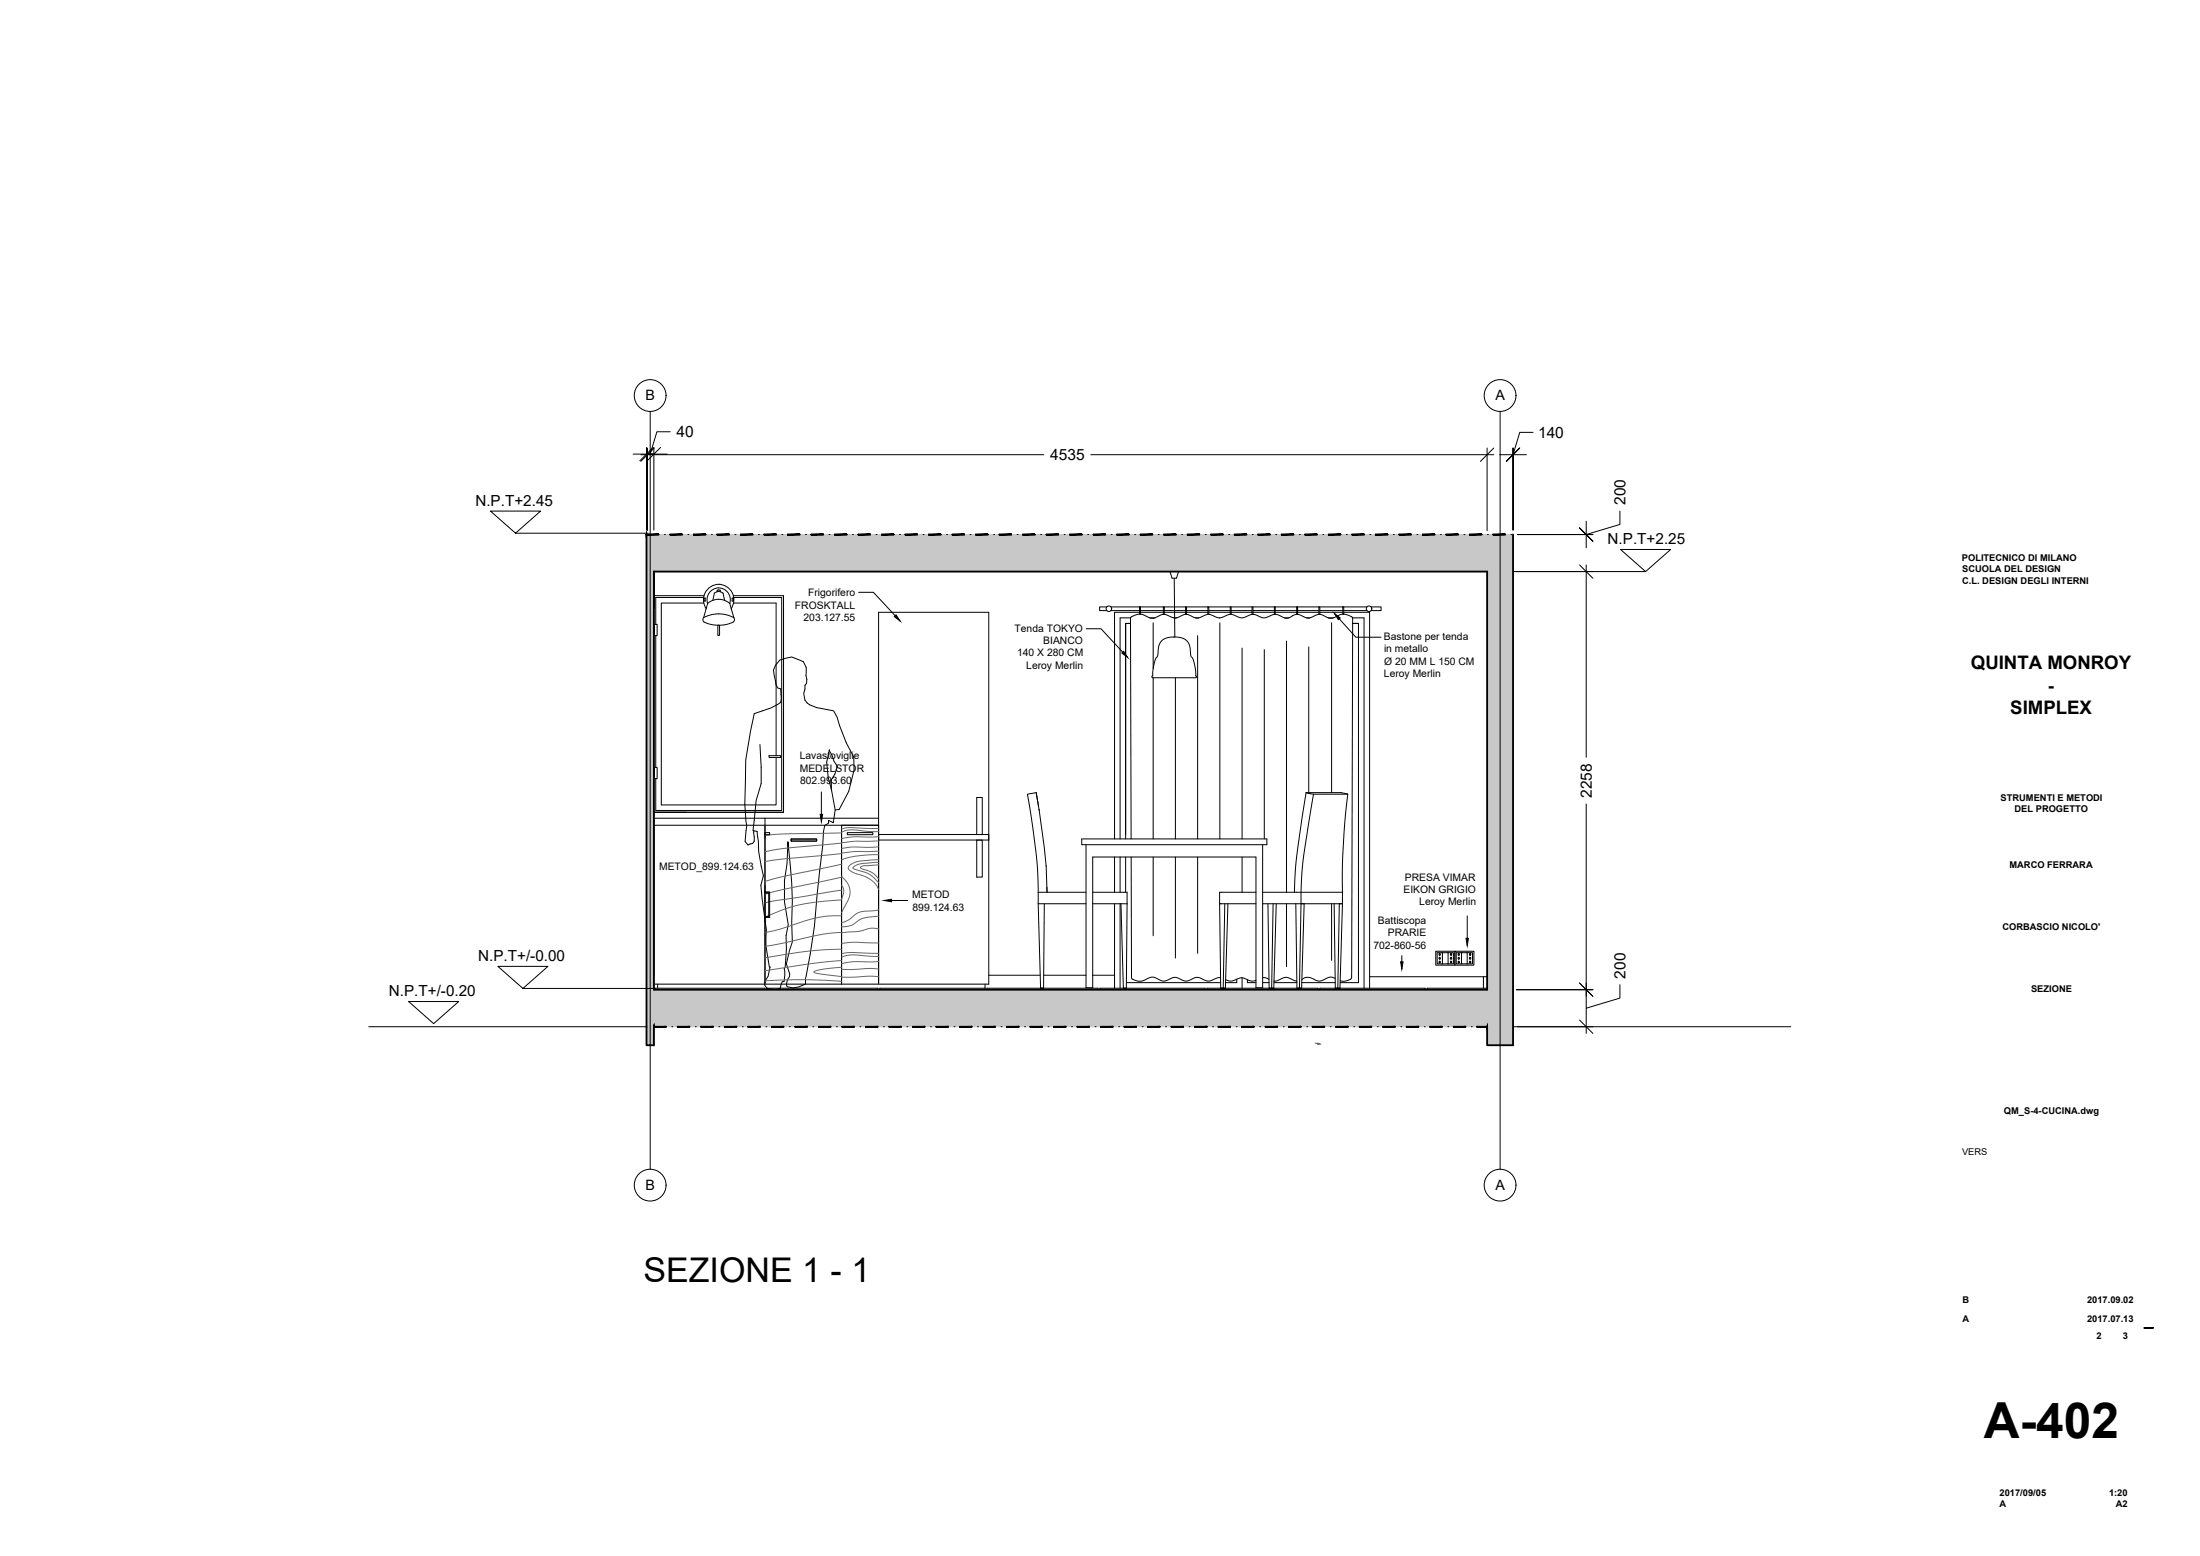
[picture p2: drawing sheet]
<svg xmlns="http://www.w3.org/2000/svg" width="594mm" height="420mm" viewBox="0 0 594 420" stroke-linecap="round" stroke-linejoin="round" font-family="sans-serif">
<!-- layer: Livello 1 -->
<g fill="none" stroke="#000" stroke-width=".27">
<path d="M263.8 215.3h1.4v10h-1.4zM279.8 214a233 233 0 0 1 2.7 19.8l.2 7.1v-1.4M279.8 214l-2.4 .5 1.4 8.4 1.2 9.1 .3 5.1v6.9M279.8 214l.6 3.8M280.6 218.5v.3M352.7 214l-2.6 17.5-.6 9.4M352.7 214l2 .5M352.7 214h9.3l1.9 .5M354.7 214.5l-2.8 18.1-.5 5.9-.1 5.5M354.7 214.5h9.2M363.9 214.5l-.8 7.5-.5 8.3-.1 10.7M176.6 220.9h60.7"/>
<path d="M176.6 222.8h60.7M206.6 220.9v44.4M237.3 225.3h29.7v1.5h-29.7M263.8 226.8h1.4v10h-1.4zM282.5 233.8v.1M292.1 226.5h50v1.6h-50zM341 228.1v38.6h-1.8l-.1-35.3h-44v35.3h-1.8v-38.6M280.3 240.9h13M280.3 244l.7 22.8M280.3 244h13M282 244l-.2 22.8M295.1 244h9.3"/>
<path d="M295.1 240.9h9.3v3.1M302.7 244l.6 22.8M304.4 244l-.2 22.8M329.3 244l.3 22.8M329.3 244h9.9M330.7 244l-.4 22.8M331.6 244l-.7 22.8M339.1 240.9h-9.8v3.1M341 240.9h21.5v3.1M341 244h21.5M342.4 244l.3 22.8M343.8 244l-.4 22.8"/>
<path d="M344.6 244l-.6 22.8M349.9 244l.3 22.8M351.3 244l-.4 22.8M351.3 244h.9l-.7 22.8M360.3 244l.3 22.8M362.5 244h-.8l-.4 22.8M362.5 244l-.7 22.8M177.6 265.7v1.1M237.3 265.3v-100h29.7v100.4M266 265.7v1.1"/>
</g>
<path d="M176.6 220.9v44.4M281 266.8h.8M303.3 266.8h.9M329.6 266.8h1.3M342.7 266.8h1.3M350.2 266.8h1.3M360.6 266.8h1.2" fill="none" stroke="#000" stroke-width=".35"/>
<path d="M174.6 144.3l234 10v-10zM174.6 144.3l234 10h-234z" fill="#c7c8ca"/>
<path d="M174.6 144.3h234v10zM174.6 144.3l234 10h-234z" fill="none" stroke="#c7c8ca" stroke-width=".27"/>
<path d="M401.6 154.3l7 112.9v-112.9zM401.6 154.3l7 112.9h-7z" fill="#c7c8ca"/>
<path d="M401.6 154.3h7v112.9zM401.6 154.3l7 112.9h-7z" fill="none" stroke="#c7c8ca" stroke-width=".27"/>
<path d="M174.6 154.3l2 112.9v-112.9zM174.6 154.3l2 112.9h-2z" fill="#c7c8ca"/>
<path d="M174.6 154.3h2v112.9zM174.6 154.3l2 112.9h-2z" fill="none" stroke="#c7c8ca" stroke-width=".27"/>
<path d="M174.6 267.2l234 10v-10zM174.6 267.2l234 10h-234z" fill="#c7c8ca"/>
<path d="M174.6 267.2h234v10zM174.6 267.2l234 10h-234z" fill="none" stroke="#c7c8ca" stroke-width=".27"/>
<path d="M401.6 277.2l7 5v-5zM401.6 277.2l7 5h-7z" fill="#c7c8ca"/>
<path d="M401.6 277.2h7v5zM401.6 277.2l7 5h-7z" fill="none" stroke="#c7c8ca" stroke-width=".27"/>
<path d="M174.6 277.2l2 5v-5zM174.6 277.2l2 5h-2z" fill="#c7c8ca"/>
<path d="M174.6 277.2h2v5zM174.6 277.2l2 5h-2z" fill="none" stroke="#c7c8ca" stroke-width=".27"/>
<path d="M174.6 144.3v132.9M176.6 154.3h225v112.9h-225zM408.6 144.3v137.9" fill="none" stroke="#000" stroke-width=".5"/>
<g fill="#000">
<path d="M174.5 144.3v.1zM174.6 144.3v.1zM174.5 144.3v.1z"/>
<path d="M174.6 144.3h3.3l-3.3 .1 3.3-.1zM174.6 144.3h3.3zM174.6 144.4l3.3-.1z"/>
<path d="M180.9 144.3h3.3l-3.3 .1 3.3-.1zM180.9 144.3h3.3zM180.9 144.4l3.3-.1z"/>
<path d="M187.3 144.3h3.3l-3.3 .1 3.3-.1zM187.3 144.3h3.3zM187.3 144.4l3.3-.1z"/>
<path d="M193.6 144.3h3.3l-3.3 .1 3.3-.1zM193.6 144.3h3.3zM193.6 144.4l3.3-.1z"/>
<path d="M200 144.3h3.3l-3.3 .1 3.3-.1zM200 144.3h3.3zM200 144.4l3.3-.1z"/>
<path d="M206.3 144.3h3.3l-3.3 .1 3.3-.1zM206.3 144.3h3.3zM206.3 144.4l3.3-.1z"/>
<path d="M212.7 144.3h3.3l-3.3 .1 3.3-.1zM212.7 144.3h3.3zM212.7 144.4l3.3-.1z"/>
<path d="M219 144.3h3.3l-3.3 .1 3.3-.1zM219 144.3h3.3zM219 144.4l3.3-.1z"/>
<path d="M225.4 144.3h3.3l-3.3 .1 3.3-.1zM225.4 144.3h3.3zM225.4 144.4l3.3-.1z"/>
<path d="M231.7 144.3h3.3l-3.3 .1 3.3-.1zM231.7 144.3h3.3zM231.7 144.4l3.3-.1z"/>
<path d="M238.1 144.3h3.3l-3.3 .1 3.3-.1zM238.1 144.3h3.3zM238.1 144.4l3.3-.1z"/>
<path d="M244.4 144.3h3.3l-3.3 .1 3.3-.1zM244.4 144.3h3.3zM244.4 144.4l3.3-.1z"/>
<path d="M250.8 144.3h3.3l-3.3 .1 3.3-.1zM250.8 144.3h3.3zM250.8 144.4l3.3-.1z"/>
<path d="M257.1 144.3h3.3l-3.3 .1 3.3-.1zM257.1 144.3h3.3zM257.1 144.4l3.3-.1z"/>
<path d="M263.5 144.3h3.3l-3.3 .1 3.3-.1zM263.5 144.3h3.3zM263.5 144.4l3.3-.1z"/>
<path d="M269.8 144.3h3.3l-3.3 .1 3.3-.1zM269.8 144.3h3.3zM269.8 144.4l3.3-.1z"/>
<path d="M276.2 144.3h3.3l-3.3 .1 3.3-.1zM276.2 144.3h3.3zM276.2 144.4l3.3-.1z"/>
<path d="M282.5 144.3h3.3l-3.3 .1 3.3-.1zM282.5 144.3h3.3zM282.5 144.4l3.3-.1z"/>
<path d="M288.9 144.3h3.3l-3.3 .1 3.3-.1zM288.9 144.3h3.3zM288.9 144.4l3.3-.1z"/>
<path d="M295.2 144.3h3.3l-3.3 .1 3.3-.1zM295.2 144.3h3.3zM295.2 144.4l3.3-.1z"/>
<path d="M301.6 144.3h3.3l-3.3 .1 3.3-.1zM301.6 144.3h3.3zM301.6 144.4l3.3-.1z"/>
<path d="M307.9 144.3h3.3l-3.3 .1 3.3-.1zM307.9 144.3h3.3zM307.9 144.4l3.3-.1z"/>
<path d="M314.3 144.3h3.3l-3.3 .1 3.3-.1zM314.3 144.3h3.3zM314.3 144.4l3.3-.1z"/>
<path d="M320.6 144.3h3.3l-3.3 .1 3.3-.1zM320.6 144.3h3.3zM320.6 144.4l3.3-.1z"/>
<path d="M327 144.3h3.3l-3.3 .1 3.3-.1zM327 144.3h3.3zM327 144.4l3.3-.1z"/>
<path d="M333.3 144.3h3.3l-3.3 .1 3.3-.1zM333.3 144.3h3.3zM333.3 144.4l3.3-.1z"/>
<path d="M339.7 144.3h3.3l-3.3 .1 3.3-.1zM339.7 144.3h3.3zM339.7 144.4l3.3-.1z"/>
<path d="M346 144.3h3.3l-3.3 .1 3.3-.1zM346 144.3h3.3zM346 144.4l3.3-.1z"/>
<path d="M352.4 144.3h3.3l-3.3 .1 3.3-.1zM352.4 144.3h3.3zM352.4 144.4l3.3-.1z"/>
<path d="M358.7 144.3h3.3l-3.3 .1 3.3-.1zM358.7 144.3h3.3zM358.7 144.4l3.3-.1z"/>
<path d="M365.1 144.3h3.3l-3.3 .1 3.3-.1zM365.1 144.3h3.3zM365.1 144.4l3.3-.1z"/>
<path d="M371.4 144.3h3.3l-3.3 .1 3.3-.1zM371.4 144.3h3.3zM371.4 144.4l3.3-.1z"/>
<path d="M377.8 144.3h3.3l-3.3 .1 3.3-.1zM377.8 144.3h3.3zM377.8 144.4l3.3-.1z"/>
<path d="M384.1 144.3h3.3l-3.3 .1 3.3-.1zM384.1 144.3h3.3zM384.1 144.4l3.3-.1z"/>
<path d="M390.5 144.3h3.3l-3.3 .1 3.3-.1zM390.5 144.3h3.3zM390.5 144.4l3.3-.1z"/>
<path d="M396.8 144.3h3.3l-3.3 .1 3.3-.1zM396.8 144.3h3.3zM396.8 144.4l3.3-.1z"/>
<path d="M403.2 144.3h3.3l-3.3 .1 3.3-.1zM403.2 144.3h3.3zM403.2 144.4l3.3-.1z"/>
<path d="M176.6 277.2v.1zM176.6 277.2v.1zM176.5 277.2v.1zM176.5 277.2v.1z"/>
<path d="M176.6 277.2h3.3zM176.6 277.2h3.3zM176.6 277.3l3.3-.1zM176.6 277.3l3.3-.1z"/>
<path d="M182.9 277.2h3.3zM182.9 277.2h3.3zM182.9 277.3l3.3-.1zM182.9 277.3l3.3-.1z"/>
<path d="M189.3 277.2h3.3zM189.3 277.2h3.3zM189.3 277.3l3.3-.1zM189.3 277.3l3.3-.1z"/>
<path d="M195.6 277.2h3.3zM195.6 277.2h3.3zM195.6 277.3l3.3-.1zM195.6 277.3l3.3-.1z"/>
<path d="M202 277.2h3.3zM202 277.2h3.3zM202 277.3l3.3-.1zM202 277.3l3.3-.1z"/>
<path d="M208.3 277.2h3.3zM208.3 277.2h3.3zM208.3 277.3l3.3-.1zM208.3 277.3l3.3-.1z"/>
<path d="M214.7 277.2h3.3zM214.7 277.2h3.3zM214.7 277.3l3.3-.1zM214.7 277.3l3.3-.1z"/>
<path d="M221 277.2h3.3zM221 277.2h3.3zM221 277.3l3.3-.1zM221 277.3l3.3-.1z"/>
<path d="M227.4 277.2h3.3zM227.4 277.2h3.3zM227.4 277.3l3.3-.1zM227.4 277.3l3.3-.1z"/>
<path d="M233.7 277.2h3.3zM233.7 277.2h3.3zM233.7 277.3l3.3-.1zM233.7 277.3l3.3-.1z"/>
<path d="M240.1 277.2h3.3zM240.1 277.2h3.3zM240.1 277.3l3.3-.1zM240.1 277.3l3.3-.1z"/>
<path d="M246.4 277.2h3.3zM246.4 277.2h3.3zM246.4 277.3l3.3-.1zM246.4 277.3l3.3-.1z"/>
<path d="M252.8 277.2h3.3zM252.8 277.2h3.3zM252.8 277.3l3.3-.1zM252.8 277.3l3.3-.1z"/>
<path d="M259.1 277.2h3.3zM259.1 277.2h3.3zM259.1 277.3l3.3-.1zM259.1 277.3l3.3-.1z"/>
<path d="M265.5 277.2h3.3zM265.5 277.2h3.3zM265.5 277.3l3.3-.1zM265.5 277.3l3.3-.1z"/>
<path d="M271.8 277.2h3.3zM271.8 277.2h3.3zM271.8 277.3l3.3-.1zM271.8 277.3l3.3-.1z"/>
<path d="M278.2 277.2h3.3zM278.2 277.2h3.3zM278.2 277.3l3.3-.1zM278.2 277.3l3.3-.1z"/>
<path d="M284.5 277.2h3.3zM284.5 277.2h3.3zM284.5 277.3l3.3-.1zM284.5 277.3l3.3-.1z"/>
<path d="M290.9 277.2h3.3zM290.9 277.2h3.3zM290.9 277.3l3.3-.1zM290.9 277.3l3.3-.1z"/>
<path d="M297.2 277.2h3.3zM297.2 277.2h3.3zM297.2 277.3l3.3-.1zM297.2 277.3l3.3-.1z"/>
<path d="M303.6 277.2h3.3zM303.6 277.2h3.3zM303.6 277.3l3.3-.1zM303.6 277.3l3.3-.1z"/>
<path d="M309.9 277.2h3.3zM309.9 277.2h3.3zM309.9 277.3l3.3-.1zM309.9 277.3l3.3-.1z"/>
<path d="M316.3 277.2h3.3zM316.3 277.2h3.3zM316.3 277.3l3.3-.1zM316.3 277.3l3.3-.1z"/>
<path d="M322.6 277.2h3.3zM322.6 277.2h3.3zM322.6 277.3l3.3-.1zM322.6 277.3l3.3-.1z"/>
<path d="M329 277.2h3.3zM329 277.2h3.3zM329 277.3l3.3-.1zM329 277.3l3.3-.1z"/>
<path d="M335.3 277.2h3.3zM335.3 277.2h3.3zM335.3 277.3l3.3-.1zM335.3 277.3l3.3-.1z"/>
<path d="M341.7 277.2h3.3zM341.7 277.2h3.3zM341.7 277.3l3.3-.1zM341.7 277.3l3.3-.1z"/>
<path d="M348 277.2h3.3zM348 277.2h3.3zM348 277.3l3.3-.1zM348 277.3l3.3-.1z"/>
<path d="M354.4 277.2h3.3zM354.4 277.2h3.3zM354.4 277.3l3.3-.1zM354.4 277.3l3.3-.1z"/>
<path d="M360.7 277.2h3.3zM360.7 277.2h3.3zM360.7 277.3l3.3-.1zM360.7 277.3l3.3-.1z"/>
<path d="M367.1 277.2h3.3zM367.1 277.2h3.3zM367.1 277.3l3.3-.1zM367.1 277.3l3.3-.1z"/>
<path d="M373.4 277.2h3.3zM373.4 277.2h3.3zM373.4 277.3l3.3-.1zM373.4 277.3l3.3-.1z"/>
<path d="M379.8 277.2h3.3zM379.8 277.2h3.3zM379.8 277.3l3.3-.1zM379.8 277.3l3.3-.1z"/>
<path d="M386.1 277.2h3.3zM386.1 277.2h3.3zM386.1 277.3l3.3-.1zM386.1 277.3l3.3-.1z"/>
<path d="M392.5 277.2h3.3zM392.5 277.2h3.3zM392.5 277.3l3.3-.1zM392.5 277.3l3.3-.1z"/>
<path d="M398.8 277.2h2.8zM398.8 277.2h2.8zM398.8 277.3l2.8-.1zM398.8 277.3l2.8-.1z"/>
<path d="M401.6 277.2v.1zM401.6 277.2v.1zM401.6 277.2v.1zM401.6 277.2v.1z"/>
</g>
<g fill="none" stroke="#000" stroke-width=".27">
<path d="M174.5 144.4h.1M174.5 144.3v.1zM174.5 144.3h.1M174.6 144.3v.1zM174.6 144.3h3.3zM174.6 144.4l3.3-.1zM174.6 144.3v.1M174.6 144.3h3.3v.1h-3.3zM179.4 144.3h.1M180.9 144.3h3.3zM180.9 144.4l3.3-.1zM180.9 144.3h3.3v.1h-3.3z"/>
<path d="M185.8 144.3h.1M187.3 144.3h3.3zM187.3 144.4l3.3-.1zM187.3 144.3h3.3v.1h-3.3zM192.1 144.3h.1M193.6 144.3h3.3zM193.6 144.4l3.3-.1zM193.6 144.3h3.3v.1h-3.3zM194 159.3l.5 .1v.4M194.1 159.3l-.4 .1-.1 .4M198.5 144.3h.1M200 144.3h3.3z"/>
<path d="M200 144.4l3.3-.1zM200 144.3h3.3v.1h-3.3zM204.8 144.3h.1M206.3 144.3h3.3zM206.3 144.4l3.3-.1zM206.3 144.3h3.3v.1h-3.3zM211.2 144.3h.1M212.7 144.3h3.3zM212.7 144.4l3.3-.1zM212.7 144.3h3.3v.1h-3.3zM217.5 144.3h.1M219 144.3h3.3z"/>
<path d="M219 144.4l3.3-.1zM219 144.3h3.3v.1h-3.3zM223.9 144.3h.1M225.4 144.3h3.3zM225.4 144.4l3.3-.1zM225.4 144.3h3.3v.1h-3.3zM230.2 144.3h.1M231.7 144.3h3.3zM231.7 144.4l3.3-.1zM231.7 144.3h3.3v.1h-3.3zM236.6 144.3h.1M238.1 144.3h3.3z"/>
<path d="M238.1 144.4l3.3-.1zM238.1 144.3h3.3v.1h-3.3zM242.9 144.3h.1M244.4 144.3h3.3zM244.4 144.4l3.3-.1zM244.4 144.3h3.3v.1h-3.3zM249.3 144.3h.1M250.8 144.3h3.3zM250.8 144.4l3.3-.1zM250.8 144.3h3.3v.1h-3.3zM255.6 144.3h.1M257.1 144.3h3.3z"/>
<path d="M257.1 144.4l3.3-.1zM257.1 144.3h3.3v.1h-3.3zM262 144.3h.1M263.5 144.3h3.3zM263.5 144.4l3.3-.1zM263.5 144.3h3.3v.1h-3.3zM268.3 144.3h.1M269.8 144.3h3.3zM269.8 144.4l3.3-.1zM269.8 144.3h3.3v.1h-3.3zM274.7 144.3h.1M276.2 144.3h3.3z"/>
<path d="M276.2 144.4l3.3-.1zM276.2 144.3h3.3v.1h-3.3zM281 144.3h.1M282.5 144.3h3.3zM282.5 144.4l3.3-.1zM282.5 144.3h3.3v.1h-3.3zM287.4 144.3h.1M288.9 144.3h3.3zM288.9 144.4l3.3-.1zM288.9 144.3h3.3v.1h-3.3zM293.7 144.3h.1M295.2 144.3h3.3z"/>
<path d="M295.2 144.4l3.3-.1zM295.2 144.3h3.3v.1h-3.3zM300.1 144.3h.1M301.6 144.3h3.3zM301.6 144.4l3.3-.1zM301.6 144.3h3.3v.1h-3.3zM306.4 144.3h.1M307.9 144.3h3.3zM307.9 144.4l3.3-.1zM307.9 144.3h3.3v.1h-3.3zM312.8 144.3h.1M314.3 144.3h3.3z"/>
<path d="M314.3 144.4l3.3-.1zM314.3 144.3h3.3v.1h-3.3zM319.1 144.3h.1M320.6 144.3h3.3zM320.6 144.4l3.3-.1zM320.6 144.3h3.3v.1h-3.3zM325.5 144.3h.1M327 144.3h3.3zM327 144.4l3.3-.1zM327 144.3h3.3v.1h-3.3zM331.8 144.3h.1M333.3 144.3h3.3z"/>
<path d="M333.3 144.4l3.3-.1zM333.3 144.3h3.3v.1h-3.3zM338.2 144.3h.1M339.7 144.3h3.3zM339.7 144.4l3.3-.1zM339.7 144.3h3.3v.1h-3.3zM344.5 144.3h.1M346 144.3h3.3zM346 144.4l3.3-.1zM346 144.3h3.3v.1h-3.3zM350.9 144.3h.1M352.4 144.3h3.3z"/>
<path d="M352.4 144.4l3.3-.1zM352.4 144.3h3.3v.1h-3.3zM357.2 144.3h.1M358.7 144.3h3.3zM358.7 144.4l3.3-.1zM358.7 144.3h3.3v.1h-3.3zM363.6 144.3h.1M365.1 144.3h3.3zM365.1 144.4l3.3-.1zM365.1 144.3h3.3v.1h-3.3zM369.9 144.3h.1M371.4 144.3h3.3z"/>
<path d="M371.4 144.4l3.3-.1zM371.4 144.3h3.3v.1h-3.3zM376.3 144.3h.1M377.8 144.3h3.3zM377.8 144.4l3.3-.1zM377.8 144.3h3.3v.1h-3.3zM382.6 144.3h.1M384.1 144.3h3.3zM384.1 144.4l3.3-.1zM384.1 144.3h3.3v.1h-3.3zM389 144.3h.1M390.5 144.3h3.3z"/>
<path d="M390.5 144.4l3.3-.1zM390.5 144.3h3.3v.1h-3.3zM395.3 144.3h.1M396.8 144.3h3.3zM396.8 144.4l3.3-.1zM396.8 144.3h3.3v.1h-3.3zM401.7 144.3h.1M403.2 144.3h3.3zM403.2 144.4l3.3-.1zM403.2 144.3h3.3v.1h-3.3zM408 144.3h.1M190 166.8a8.7 8.7 0 0 1 8.2 0"/>
<path d="M190 166.8l-.2 .6 .4 .6M190 166.8l1.1-3.9a4.5 4.5 0 0 1 5.9 0l1.2 3.9M190.1 161.5h.4v.8h-.4zM190.2 168a9.7 9.7 0 0 0 7.8 0M192.5 162.1l.4-1.9a1.77 1.77 0 0 1 2.3 0l.5 1.9M193.8 171.4l.3 .2 .2-.2M193.9 168.8l-.1 2.6M194.3 168.8v2.6M197.1 163a3.2 3.2 0 0 0-3-4.3 3.2 3.2 0 0 0-3 4.3M197.4 164.4a4.2 4.2 0 0 0-.5-5.6 4.2 4.2 0 0 0-5.6 0 4.2 4.2 0 0 0-.6 5.6M197.7 161.5v.8h.3v-.8h-.3M198.1 166.8l.2 .6-.3 .6"/>
<path d="M211.6 164.3v55h-35M305.3 168.3h-1.3v58.2M305.3 166.8h-2.8v59.7M307.7 165.3h-6.7v61.2M308 165.3h6.2M310.5 166.8h1.4M314.4 165.3h5.8M317 166.8h.7M320.4 165.3h5.8M322.8 166.8h.9M326.4 165.3h5.8M329.2 166.8h.1"/>
<path d="M332.5 165.3h5.6M338.3 165.3h5.8M344.3 165.3h5.8M346.9 166.8h1.1M350.4 165.3h5.7M352.8 166.8h.9M356.4 165.3h6.2M358.7 166.8h1.3M362.9 165.3h6.9v101.5M365.2 166.8h3.1v100M365.3 168.3h1.5v97h-4.9M301 231.4v9.5"/>
<path d="M302.5 231.4v9.5M304 231.4v9.5M301 244v22.8M302.5 244v22.8M387.7 256.9h5.2v3.7h-5.2zM389.4 257.3h-1.3v3h1.3M389.6 257.3h1.3M391.1 257.3h1.4v3h-1.4M392.9 256.9h5.1v3.7h-5.1zM394.6 257.3h-1.4v3h1.4M394.8 257.3h1.3M396.3 257.3h1.3v3h-1.3"/>
<path d="M176.5 277.3h.1M176.5 277.2v.1zM176.5 277.2h.1M176.6 277.2v.1zM176.6 277.2h3.3zM176.6 277.3l3.3-.1zM176.6 277.2v.1M176.6 277.2h3.3v.1h-3.3zM181.4 277.2h.1M182.9 277.2h3.3zM182.9 277.3l3.3-.1zM182.9 277.2h3.3v.1h-3.3z"/>
<path d="M187.8 277.2h.1M189.3 277.2h3.3zM189.3 277.3l3.3-.1zM189.3 277.2h3.3v.1h-3.3zM194.1 277.2h.1M195.6 277.2h3.3zM195.6 277.3l3.3-.1zM195.6 277.2h3.3v.1h-3.3zM200.5 277.2h.1M202 277.2h3.3zM202 277.3l3.3-.1zM202 277.2h3.3v.1h-3.3z"/>
<path d="M206.8 277.2h.1M208.3 277.2h3.3zM208.3 277.3l3.3-.1zM208.3 277.2h3.3v.1h-3.3zM213.2 277.2h.1M214.7 277.2h3.3zM214.7 277.3l3.3-.1zM214.7 277.2h3.3v.1h-3.3zM219.5 277.2h.1M221 277.2h3.3zM221 277.3l3.3-.1zM221 277.2h3.3v.1h-3.3z"/>
<path d="M225.9 277.2h.1M227.4 277.2h3.3zM227.4 277.3l3.3-.1zM227.4 277.2h3.3v.1h-3.3zM232.2 277.2h.1M233.7 277.2h3.3zM233.7 277.3l3.3-.1zM233.7 277.2h3.3v.1h-3.3zM238.6 277.2h.1M240.1 277.2h3.3zM240.1 277.3l3.3-.1zM240.1 277.2h3.3v.1h-3.3z"/>
<path d="M244.9 277.2h.1M246.4 277.2h3.3zM246.4 277.3l3.3-.1zM246.4 277.2h3.3v.1h-3.3zM251.3 277.2h.1M252.8 277.2h3.3zM252.8 277.3l3.3-.1zM252.8 277.2h3.3v.1h-3.3zM257.6 277.2h.1M259.1 277.2h3.3zM259.1 277.3l3.3-.1zM259.1 277.2h3.3v.1h-3.3z"/>
<path d="M264 277.2h.1M265.5 277.2h3.3zM265.5 277.3l3.3-.1zM265.5 277.2h3.3v.1h-3.3zM267 263.3h13.9M270.3 277.2h.1M271.8 277.2h3.3zM271.8 277.3l3.3-.1zM271.8 277.2h3.3v.1h-3.3zM276.7 277.2h.1M278.2 277.2h3.3zM278.2 277.3l3.3-.1z"/>
<path d="M278.2 277.2h3.3v.1h-3.3zM281.8 263.3h11.5M283 277.2h.1M284.5 277.2h3.3zM284.5 277.3l3.3-.1zM284.5 277.2h3.3v.1h-3.3zM289.4 277.2h.1M290.9 277.2h3.3zM290.9 277.3l3.3-.1zM290.9 277.2h3.3v.1h-3.3zM295.1 263.3h5.9M295.7 277.2h.1"/>
<path d="M297.2 277.2h3.3zM297.2 277.3l3.3-.1zM297.2 277.2h3.3v.1h-3.3zM302.1 277.2h.1M303.6 277.2h3.3zM303.6 277.3l3.3-.1zM303.6 277.2h3.3v.1h-3.3zM304.2 265.3h25.4M308.4 277.2h.1M309.9 277.2h3.3zM309.9 277.3l3.3-.1zM309.9 277.2h3.3v.1h-3.3z"/>
<path d="M314.8 277.2h.1M316.3 277.2h3.3zM316.3 277.3l3.3-.1zM316.3 277.2h3.3v.1h-3.3zM321.1 277.2h.1M322.6 277.2h3.3zM322.6 277.3l3.3-.1zM322.6 277.2h3.3v.1h-3.3zM327.5 277.2h.1M329 277.2h3.3zM329 277.3l3.3-.1zM329 277.2h3.3v.1h-3.3z"/>
<path d="M333.8 277.2h.1M334 264.4v.9h-3.1M335.3 277.2h3.3zM335.3 277.3l3.3-.1zM335.3 277.2h3.3v.1h-3.3zM335.4 264v2.8M336.8 264.5v.8h2.3M340.2 277.2h.1M341 265.3h1.7M341.7 277.2h3.3zM341.7 277.3l3.3-.1zM341.7 277.2h3.3v.1h-3.3z"/>
<path d="M344 265.3h6.2M346.5 277.2h.1M348 277.2h3.3zM348 277.3l3.3-.1zM348 277.2h3.3v.1h-3.3zM351.5 265.3h9.1M352.9 277.2h.1M354.4 277.2h3.3zM354.4 277.3l3.3-.1zM354.4 277.2h3.3v.1h-3.3zM359.2 277.2h.1M360.7 277.2h3.3z"/>
<path d="M360.7 277.3l3.3-.1zM360.7 277.2h3.3v.1h-3.3zM365.6 277.2h.1M367.1 277.2h3.3zM367.1 277.3l3.3-.1zM367.1 277.2h3.3v.1h-3.3zM369.8 263.7h31.8M371.9 277.2h.1M373.4 277.2h3.3zM373.4 277.3l3.3-.1zM373.4 277.2h3.3v.1h-3.3zM378.3 277.2h.1"/>
<path d="M379.8 277.2h3.3zM379.8 277.3l3.3-.1zM379.8 277.2h3.3v.1h-3.3zM384.6 277.2h.1M386.1 277.2h3.3zM386.1 277.3l3.3-.1zM386.1 277.2h3.3v.1h-3.3zM389.6 260.3h1.3M391 277.2h.1M392.5 277.2h3.3zM392.5 277.3l3.3-.1zM392.5 277.2h3.3v.1h-3.3z"/>
<path d="M394.8 260.3h1.3M397.3 277.2h.1M398.8 277.2h2.8zM398.8 277.3l2.8-.1zM398.8 277.2h2.8v.1h-2.8zM400.6 263.7v3.1M401.6 277.2v.1zM401.6 277.2v.1M401.6 277.3h.1M401.7 277.2h.1"/>
<circle cx="388.7" cy="259.8" r=".24"/>
<circle cx="388.8" cy="257.8" r=".24"/>
<circle cx="388.8" cy="258.7" r=".22"/>
<circle cx="391.8" cy="258.8" r=".22"/>
<circle cx="391.8" cy="259.8" r=".24"/>
<circle cx="391.8" cy="257.8" r=".24"/>
<circle cx="393.9" cy="259.8" r=".24"/>
<circle cx="393.9" cy="257.8" r=".24"/>
<circle cx="393.9" cy="258.7" r=".22"/>
<circle cx="397" cy="258.8" r=".22"/>
<circle cx="397" cy="259.8" r=".24"/>
<circle cx="397" cy="257.8" r=".24"/>
</g>
<path d="M355.9 281.8h.1M356 281.8h.1" fill="none" stroke="#666" stroke-width=".27"/>
<g fill="none" stroke="#666" stroke-width=".27">
<path d="M227.3 236.6l.9 1a4.9 4.9 0 0 1 .3 6.4l-1.2 2.5M227.3 239.1a2.55 2.55 0 0 1 .3 2.8l-.3 .9M227.3 236.9l-19.5 4.2M227.3 233.4l-15.2 3.1-5.5 1.5M227.3 230.5l-14.9 1.4-5.8 .7M227.3 227.7l-14.4 1.3-6.3 1M227.3 224.9l-15.2 .3-5.5 .4M237.3 232.1l-1.8 .1a12.7 12.7 0 0 0-4.9 .8l-.5 .2a1.15 1.15 0 0 0-.9 1.5l1.7 1.1a8.5 8.5 0 0 1 6 3.6l.4 .8M237.3 232.9l-3.9 .2a3.2 3.2 0 0 0-3.1 1.3l2 .8a7.8 7.8 0 0 1 5 3.1M237.3 233.5l-2.5 .2a3.1 3.1 0 0 0-2.4 .4 .62 .62 0 0 0 .7 .7 5.8 5.8 0 0 1 4.2 2.6M237.3 230.8h-2a24.7 24.7 0 0 0-8 1.4M237.3 223.7l-7.9-.2-2.1 .3"/>
<path d="M237.3 225.9l-7 .1-3 .4M237.3 228.7h-7.2l-2.8 .4M237.3 227.1l-6.6 .1-3.4 .4M237.3 229.9h-6.5l-3.5 .4M237.3 224.6l-3.8-.2a9.9 9.9 0 0 0-5.6 0l-.7 .4M207.6 247.2l-.8 .3M207.6 241.2l-1 .3M227.3 243l-6.6 .5-4.5 .8-3.7 1-4.7 1.8M227.3 251.8a43.9 43.9 0 0 0-10.4 1.6l-5.8 1.3-4.5 .8M227.3 256.3l-2 .1a100.5 100.5 0 0 0-16.1 1.8l-2.6 .4M227.3 259.4a182.8 182.8 0 0 0-20.7 2.7M227.3 247.3l-5.3 .2a66.7 66.7 0 0 0-11.5 3.4l-3.9 .9"/>
<path d="M227.3 240.4l-18.4 2.9-2.3 .5M237.3 245.7l-2.8 .3a6 6 0 0 0-5.1 2.2l-2.1 1M237.3 247.4a10.6 10.6 0 0 0-5.2 1l-1.1 .8a4.8 4.8 0 0 1-3.1 1l-.6 .1M237.3 250.8a7.6 7.6 0 0 0-5 .6l-5 .5M237.3 257.4l-7.6-.2-2.4 .3M237.3 258.3l-5.1-.3a8.5 8.5 0 0 0-4.9 .5M237.3 259.7l-2.2 .1a23.4 23.4 0 0 0-7.8 .4M237.3 254.6h-1.3a34.9 34.9 0 0 0-8.7 .2M206.6 264.9a140.4 140.4 0 0 1 20.7 .1M227.3 261.2l-5.3 .5-1.7 .4-.5 .3 1.4 .5 6.1 .8M237.3 261.7a33.1 33.1 0 0 0-7.5 .1h-2.5M237.3 263.7l-2.5-.1-7.5 .2"/>
<path d="M355.9 281.8h.1M356 281.8h.1"/>
</g>
<g fill="none" stroke="#000" stroke-width=".27">
<path d="M175.6 111.1v204.6M405.1 111.1v204.6M173 122.8h108.9M174.8 121v22.3M176.6 121l-3.6 3.6M294.6 122.8h108.8M401.6 121v22.3M403.4 121l-3.6 3.6M231.9 159.9h4l5.8 6.3M315.9 154.3l.6 1.8h1.2l.5-1.8M317.1 156.1l.1 15.9M176.6 160.8h13.5"/>
<path d="M176.7 168.6h.7v3.1h-.7zM177.1 171.7v35.5M190 161.3h-12.9v7.3M190.1 162.8h-11.5v54.5h31v-12.8M198 160.8h13.6v58.5h-35M198.1 162.8h11.5v41.3M198.1 161.3h13v57.5h-34v-8.5M241.5 166.5l.5-.5 1.1 1.7zM293.3 169.8h4l5.9 6.3M298.9 163.9h-2v1h2M300 163.9h7.7M300 164.9h7.7"/>
<path d="M302.9 176.3l.5-.4 1.1 1.7zM305.3 167l.1 59.5M307.7 165.8v-2h.3v2M308 163.9h6.2M308 164.9h6.2M311.4 168.2v12.3M313.7 173l1.4-.8 2.5-.2 1.8 .4 1.2 .7 .6 1.2 .4 2.9 .5 .7 .4 1.1 .6 3.9h-12l.6-3.9 .4-1.1 .5-.7 .4-3zM314.2 165.9v-2h.2v2M314.4 164.9h2.5M314.4 163.9h2.5M317.3 164.9h2.9M317.3 163.9h2.9"/>
<path d="M320.2 165.9v-2h.2v2M320.4 163.9h5.8M320.4 164.9h5.8M323.4 171.6v54.9M326.2 165.9v-2h.2v2M326.4 163.9h5.8M326.4 164.9h5.8M329.4 168.2v58.3M332.2 165.9v-2h.3v2M332.5 164.9h5.6M332.5 163.9h5.6M335.4 175v51.5"/>
<path d="M338.3 165.9l2.9 .9 3.3-.9 3 1 2.6-1 3.3 1 2.9-1 2.4 .9 .8 .2 2.3-1 1-.2 2.2 .7 .3 .5M338.3 163.9h5.8M338.3 164.9h5.8M338.3 165.9v-2h-.2v2M338.4 165.9l-3 .9-3.1-.9-3.1 .9-2.9-.9-3.2 1-2.9-1-2.9 1-3.1-1-2.5 1-.7 .1-2.3-1-1-.2-2.2 .7-.2 .5M341.4 175.4v51.1M344.3 165.9l.1-2h-.3v2M344.4 164.9h5.7M344.4 163.9h5.7M347.4 173.1v67.8M350.1 163.9h.3v2h-.3zM350.4 163.9h5.7"/>
<path d="M350.4 164.9h5.7M353.4 174.7v39.3M356.1 165.9v-2h.3v2M356.4 164.9h6.2M356.4 163.9h6.2M359.6 168.2v45.8M360.3 165.6l1.6 1.3-.5 .4zM361.7 167.1l4.4 5h6.8M362.6 163.8h.3v2h-.3zM362.9 164.9h6.2M362.9 163.9h6.2M365.3 167l-.3 97"/>
<path d="M370.3 163.9h2.6v1h-2.6M311.4 183v43.5M317.4 183v43.5M176.7 207.2h.7v3.1h-.7zM205.2 201l.3 6.2v4.4l-1.3 4.6-.9 8.1 1.1 .2 .5 5.4 1.2 6.6-.6 2.5 1.5 12.1a26.8 26.8 0 0 0 .8 10h.2M207.7 204.1h3.1v.4h-3.1zM221.5 219.9h.6l-.3 2zM221.8 213.9v6M224 202.4l-.8 3.4 .5 4.3 .8 3v-2.5l.9-1.6 .7-2.1-.9-1.4-.5-1.6-.8-1.2M224.5 212.9l1 5.8-.5 3.5-1.3-.7v.8l-1 .6-.3 1.6-.3 4.2-1.4 12.6a159.1 159.1 0 0 1-3.2 23.1v1.3l-1.8 .8-1.6 .3-1.6-.4-.1-.7 .3-1.2 .5-.8 .1-.7-.9-2.7 .8-3.7 .8-2.3-.2-5.1a120.5 120.5 0 0 0-1-21.9l-.3 6-.7 4.5v5.7l1.1 6.2-.6 2.9 .1 3.7-.4 4.9-.3 .4 .2 .8-.2 2.7h-.5l-.6 1.8-1.2 .3-2.3-.4M225.5 218.7l1.1-.2 2.6-4.8 1.4-5.8-.1-3.5-2-3.9-1.8-4.6-.7-2.3-.9-1.7-4.5-.8a3.6 3.6 0 0 1-3.2-5v-1l.4-.6 .1-1.1-.3-1 .1-2.2-.8-1.5-3.1-1.3-1.6 .3a3.7 3.7 0 0 0-3.2 4.5l.5 2.7 .6 .9 .7 .2 .2 2.8-.3 .9-2.5 1.5-4.5 1.5-1 4.8-1.3 7.7-.1 5.6a46.7 46.7 0 0 0 .4 12.2l-.5 4.2 .8 1 1.2-.5 .5-.6-.1-2.7M206.6 222.8v42.9"/>
<path d="M206.6 224.8l1.2 .1v.5h-1.2M213.7 226.6h6.8v.5h-6.8zM227.3 222.8v42.5M228.8 224.9l6.8-.1 .1 .5-6.8 .1zM305.5 231.4l.2 32.9 1.1 .5 1.2 .2 3.2-1.2 2.3 1 .9 .1 2.1-.8 .9-.2 2.2 .9 .8 .1 2.2-.9 .8-.1 2.3 .9 .8 .1 2.3-.9h.8M311.4 231.4v21.3M317.4 231.4v27.3M323.4 231.4v26M335.4 231.4v9.5M206.6 240.8h1.2v6.9M206.6 240.8h.1M206.6 241.1h1"/>
<path d="M206.9 241.1h.7v6.4h-1v.2h1.2M207.8 247.7h.1M238.7 243.2l2-.4v.7zM240.7 243.2h4.4M347.4 244v17M359.6 244v15.3M378.2 259.7h.7l-.4 2zM378.5 258.1v1.6M389.4 257.3h.2M389.5 257.3v3M390.9 257.3h.2M391 257.3v3"/>
<path d="M394.6 257.3h.2M394.7 257.3v3M395.9 253.4h.6l-.3 2zM396.1 257.3h.2M396.2 257.3v3M396.2 247.3v6.1M99.6 277.2h75M176.6 266.8h30v.4M176.6 265.7h90.4M207.1 266.8h30v.4M207.1 266.8v.4M207.9 261.1l-.5 2.5-.8 1.4-.1 1 .6 .8"/>
<path d="M227.3 265.7v-42.9h10v42.9M237.6 267.2v-.4h28.4v.4M266.5 267.2v-.4h30v.4M297 267.2v-.4h28.4v.4M325.9 267.2v-.4h30v.4M331 264.5l1.5 .4 2.8-.9 2.6 .9 1.2-.2M341 264h.7l1 .4M344 264.9h.7l1.8-.8 .9-.2 2.8 1M356.4 267.2v-.4h28.4v.4M360.5 264.2l-1.5-.3-2.1 .9-.8 .1-2.3-.9-.9-.1-.7 .2-.7 .4M365 263.9l-.3 .5-1.1 .4-.8 .2-.9-.2M389.4 260.3h.2"/>
<path d="M390.9 260.3h.2M394.6 260.3h.2M396.1 260.3h.2M401.6 266.8h-16.3v.4M408.6 277.2h75M579 358.7l2.5-.2v.2zM579 358.5h2.5l-2.5 .2z"/>
<circle cx="175.6" cy="106.8" r="4.3"/>
<circle cx="405.1" cy="106.8" r="4.3"/>
<circle cx="299.4" cy="164.4" r=".75"/>
<circle cx="369.7" cy="164.4" r=".75"/>
<circle cx="175.6" cy="320" r="4.3"/>
<circle cx="405.1" cy="320" r="4.3"/>
</g>
<path d="M174.6 277.2v5h2v-5M401.6 277.2v5h7" fill="none" stroke="#000" stroke-width=".5"/>
<g fill="#000">
<path d="M241.5 166.5l.5-.5 1.1 1.7zM302.9 176.3l.5-.4 1.1 1.7zM360.3 165.6l1.6 1.3-.5 .4zM221.5 219.9h.6l-.3 2zM238.7 243.2l2-.4v.7zM378.2 259.7h.7l-.4 2zM395.9 253.4h.6l-.3 2z"/>
<path d="M579 358.7h2.5v-.2zM579 358.5h2.5l-2.5 .2z"/>
</g>
<path d="M283.4 120.9v3.7l9.7-3.7zM283.4 124.6l9.7-3.7v3.7z" fill="#fff"/>
<path d="M283.4 120.9h9.7l-9.7 3.7zM283.4 124.6l9.7-3.7v3.7z" fill="none" stroke="#fff" stroke-width=".27"/>
<path d="M181 116.6h-3.6l-1.8 6M171 122.6h3.6M174.6 120.8v22.3M176.6 120.8v22.3M176.6 122.6h3.6" fill="none" stroke="#000" stroke-width=".27"/>
<path d="M182.4 114.8v3.6l5-3.6zM182.4 118.4l5-3.6v3.6z" fill="#fff"/>
<path d="M182.4 114.8h5l-5 3.6zM182.4 118.4l5-3.6v3.6z" fill="none" stroke="#fff" stroke-width=".27"/>
<path d="M176.4 120.8l-3.6 3.6M176.6 122.6h-2h2M178.4 120.8l-3.6 3.6M409.5 154.3h20.6M426.5 152.5l3.6 3.6M428.3 152.5v52M428.3 217.1v51.9M409.5 267.2h20.6M426.5 265.4l3.6 3.6" fill="none" stroke="#000" stroke-width=".27"/>
<path d="M426.5 206v9.6h3.7zM426.5 206h3.7v9.6z" fill="#fff"/>
<path d="M426.5 206l3.7 9.6h-3.7zM426.5 206h3.7v9.6z" fill="none" stroke="#fff" stroke-width=".27"/>
<path d="M132.4 138h13.6l-6.8 6zM437.4 138v3.6l-9.1 2.7M139.2 144h35.8M408.6 154.3h35.8M409.8 144.3h20.3h-20.3M428.3 140.7v7.2M437.6 148.4h13.5l-6.7 5.9zM110.3 270.4h13.6l-6.8 6zM141.2 266.9l6.8-6h-13.6l6.8 6h35.8" fill="none" stroke="#000" stroke-width=".27"/>
<path d="M435.6 129.2v7.3h3.7zM435.6 129.2h3.7v7.3z" fill="#fff"/>
<path d="M435.6 129.2l3.7 7.3h-3.7zM435.6 129.2h3.7v7.3z" fill="none" stroke="#fff" stroke-width=".27"/>
<path d="M414 116.7h-3.6l-1.8 6.1M405 122.8h7.2M408.6 143.1v-22.1v22.1M430.1 146.1l-3.6-3.6 3.6 3.6" fill="none" stroke="#000" stroke-width=".27"/>
<path d="M415.5 114.9v3.7l6.9-3.7zM415.5 118.6l6.9-3.7v3.7z" fill="#fff"/>
<path d="M415.5 114.9h6.9l-6.9 3.7zM415.5 118.6l6.9-3.7v3.7z" fill="none" stroke="#fff" stroke-width=".27"/>
<path d="M406.8 124.6l3.6-3.6-3.6 3.6M409.5 267.2h20.6M409.8 277.2h20.3M428.3 265.4v13.6M437.4 265.9v3.6l-9.1 2.7" fill="none" stroke="#000" stroke-width=".27"/>
<path d="M435.6 257.1v7.3h3.7zM435.6 257.1h3.7v7.3z" fill="#fff"/>
<path d="M435.6 257.1l3.7 7.3h-3.7zM435.6 257.1h3.7v7.3z" fill="none" stroke="#fff" stroke-width=".27"/>
<path d="M426.5 275.4l3.6 3.6M426.5 265.4l3.6 3.6" fill="none" stroke="#000" stroke-width=".27"/>
<text font-size="13.4" x="535.7" y="388.4">A-402</text>
<text font-size="9.2" x="173.7" y="346.2">SEZIONE 1 - 1</text>
<g font-size="5">
<text x="532.2" y="180.7">QUINTA MONROY</text>
<text x="553" y="186.7">-</text>
<text x="542.8" y="192.8">SIMPLEX</text>
</g>
<g font-size="4.2">
<text x="182.7" y="118.1">40</text>
<text x="415.3" y="118.2">140</text>
<text x="283.6" y="124.3">4535</text>
<text x="438.9" y="136.3" transform="rotate(-90 438.9 136.3)">200</text>
<text x="429.8" y="215.4" transform="rotate(-90 429.8 215.4)">2258</text>
<text x="438.9" y="264.2" transform="rotate(-90 438.9 264.2)">200</text>
</g>
<g font-size="4.1">
<text x="128.4" y="136.5">N.P.T+2.45</text>
<text x="434.1" y="146.9">N.P.T+2.25</text>
<text x="129.1" y="259.5">N.P.T+/-0.00</text>
<text x="105" y="269">N.P.T+/-0.20</text>
</g>
<g font-size="3.9">
<text x="174.3" y="108">B</text>
<text x="403.8" y="108">A</text>
<text x="174.3" y="321.2">B</text>
<text x="403.8" y="321.2">A</text>
</g>
<g font-size="2.8">
<text x="218.2" y="161">Frigorifero</text>
<text x="214.7" y="164.3">FROSKTALL</text>
<text x="217" y="167.7">203.127.55</text>
<text x="274" y="170.5">Tenda TOKYO</text>
<text x="281.7" y="173.9">BIANCO</text>
<text x="373.7" y="172.8">Bastone per tenda</text>
<text x="274.7" y="177.3">140 X 280 CM</text>
<text x="373.7" y="176.1">in metallo</text>
<text x="373.8" y="179.5">Ø 20 MM L 150 CM</text>
<text x="277.1" y="180.6">Leroy Merlin</text>
<text x="373.7" y="182.8">Leroy Merlin</text>
<text x="216" y="208.3">MEDELSTOR</text>
<text x="216" y="205">Lavastoviglie</text>
<text x="216.1" y="211.7">802.993.60</text>
<text x="178" y="234.8">METOD_899.124.63</text>
<text x="379.4" y="237.8">PRESA VIMAR</text>
<text x="246.3" y="242.6">METOD</text>
<text x="246.4" y="246">899.124.63</text>
<text x="379" y="241.1">EIKON GRIGIO</text>
<text x="383.3" y="244.5">Leroy Merlin</text>
<text x="372.1" y="249.4">Battiscopa</text>
<text x="370.9" y="256.1">702-860-56</text>
<text x="374.8" y="252.8">PRARIE</text>
</g>
<g font-size="2.5">
<text x="529.8" y="151.5">POLITECNICO DI MILANO</text>
<text x="529.9" y="154.5">SCUOLA DEL DESIGN</text>
<text x="529.9" y="157.6">C.L. DESIGN DEGLI INTERNI</text>
<text x="540.2" y="216.3">STRUMENTI E METODI</text>
<text x="544" y="219.3">DEL PROGETTO</text>
<text x="542.6" y="234.5">MARCO FERRARA</text>
<text x="540.7" y="251.1">CORBASCIO NICOLO'</text>
<text x="548.5" y="267.8">SEZIONE</text>
<text x="541.1" y="300.9">QM_S-4-CUCINA.dwg</text>
<text x="529.8" y="312">VERS</text>
<text x="530" y="352">B</text>
<text x="563.6" y="352">2017.09.02</text>
<text x="530" y="357">A</text>
<text x="563.6" y="357">2017.07.13</text>
<text x="566.1" y="361.5">2</text>
<text x="573.3" y="361.5">3</text>
<text x="540" y="407">A</text>
<text x="540" y="403.9">2017/09/05</text>
<text x="569.5" y="403.9">1:20</text>
<text x="571.3" y="407">A2</text>
</g>
</svg>
